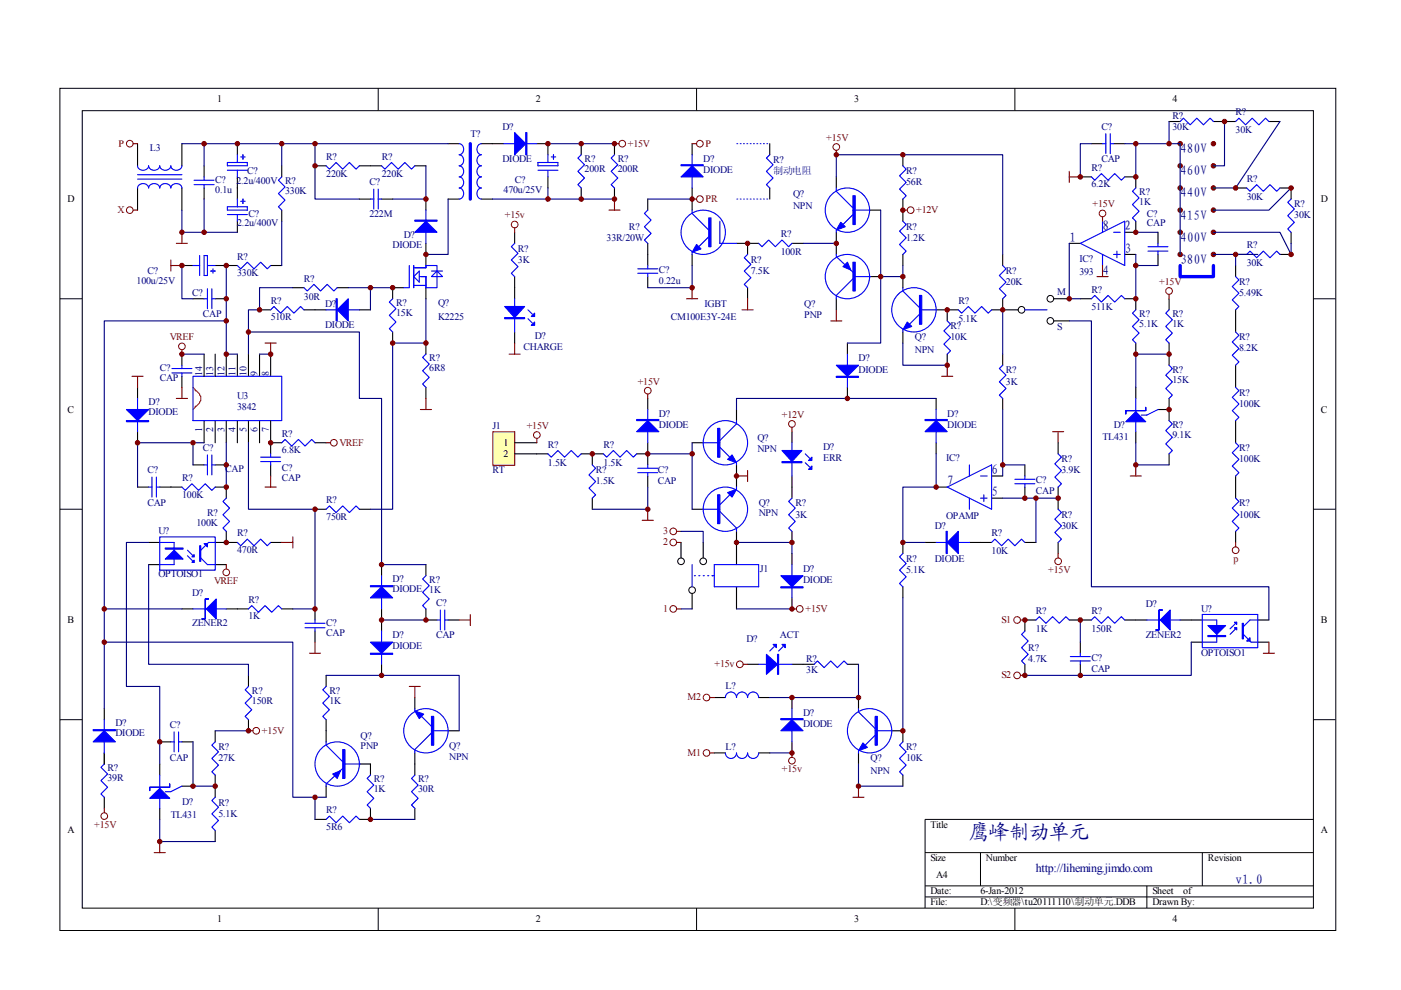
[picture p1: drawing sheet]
<svg xmlns="http://www.w3.org/2000/svg" width="297mm" height="210mm" viewBox="0 0 297 210" stroke-linecap="round" stroke-linejoin="round" font-family="sans-serif">
<g fill="none" stroke="#000" stroke-width=".21">
<path d="M12.7 18.7h270.5v178.6h-270.5zM80.2 18.7v4.7M147.7 18.7v4.7M215.2 18.7v4.7M17.4 23.5h261.1v169h-261.1zM12.7 63.3h4.7M278.4 63.3h4.7M12.7 108h4.7M278.4 108h4.7M12.7 152.6h4.7M278.4 152.6h4.7M278.4 173.7h-82.3v18.8"/>
<path d="M80.2 192.5v4.7M147.7 192.5v4.7M196.1 180.8h82.3M196.1 187.8h82.3M196.1 190.2h82.3M207.9 180.8v7M215.2 192.5v4.7M243.2 187.8v4.7M254.9 180.8v7"/>
<circle cx="216.6" cy="65.7" r=".71"/>
<circle cx="222.7" cy="68" r=".71"/>
<circle cx="222.7" cy="63.3" r=".7"/>
</g>
<g fill="none" stroke="#000" stroke-width=".23">
<path d="M29.2 30.5v4.7M29.2 39.9v4.7M38.6 30.5v4.7M38.6 39.9v4.7M43.3 35.2v2.3M43.3 39.9v2.3M50.3 30.5v2.3M50.3 37.5v4.7M59.7 35.2v2.3M66.8 35.2h2.3M76.2 35.2h4.7M88 35.2h2.3"/>
<path d="M95 30.5h2.4M102.1 30.5h4.7M113.8 30.5h2.4v2.3M116.2 37.5v2.4M123.2 30.5v2.3M123.2 39.9v2.3M130.3 30.5v2.3M130.3 39.9v2.3M146.7 30.5v2.3M146.7 39.9v4.7M177.3 37.5v2.4M191.4 32.8v2.4"/>
<path d="M229 37.5h2.4M231.4 30.5h2.4M236.1 30.5h2.4M238.5 37.5h2.3v2.4M247.9 25.8h2.3M257.3 25.8h4.7M262 39.9h2.3M269 25.8h2.4M271.4 39.9h2.3v2.3M38.6 56.3h2.3M45.6 56.3h4.7M50.3 46.9v2.4"/>
<path d="M57.4 56.3h2.3M59.7 44.6v2.3M76.2 42.2h2.3M80.9 42.2h2.3M90.3 42.2v2.4M90.3 51.6v4.7M95 42.2h2.4M102.1 42.2h2.3M109.1 49.3v2.3M109.1 58.6v4.7M146.7 53.9v2.4M156.2 51.6h4.7"/>
<path d="M158.5 51.6v2.3M167.9 51.6h2.4M177.3 49.3v4.6M184.4 44.6h2.3M184.4 58.6h2.3M191.4 42.2v4.7M191.4 53.9v2.4M191.4 58.6v2.4M212.6 53.9v2.4M226.7 51.6h2.3M238.5 53.9h2.3M240.8 46.9v2.4h-2.3"/>
<path d="M245.5 49.3v2.3M245.5 53.9v2.4M262 53.9h2.3M262 56.3v2.3M271.4 53.9h2.3M273.7 49.3v2.3M38.6 75.1v2.3M38.6 79.8v2.3M40.9 63.3h2.4M43.3 75.1v4.7M45.6 75.1v4.7M45.6 63.3h2.4"/>
<path d="M48 75.1v4.7M50.3 75.1v4.7M52.7 75.1v4.7M55 75.1v4.7M55 65.7h2.4M57.4 75.1v4.7M62.1 61h2.3M64.4 65.7h4.7M71.5 61h2.3M76.2 65.7h2.3M83.2 70.4v2.3M85.6 61h-2.4v2.3"/>
<path d="M90.3 61v2.3M90.3 72.7v2.4M109.1 70.4v2.3M158.5 61v2.3M177.3 63.3v2.4M191.4 70.4v2.3M198.5 65.7h4.7M200.8 65.7v2.3M200.8 75.1v2.3M210.2 65.7h5.7M212.6 63.3v2.4M223.4 63.3h3.3"/>
<path d="M223.4 68h3.3M229 63.3h2.4M238.5 63.3h2.3v2.4M240.8 72.7v2.4M247.9 63.3v2.4M247.9 72.7v4.7M262 65.7v4.7M262 77.4v4.7M29.2 82.1v2.4M29.2 91.5v2.4M40.9 98.6h2.4M43.3 89.2v4.7"/>
<path d="M45.6 89.2v4.7M45.6 98.6h2.4M48 89.2v4.7M50.3 89.2v4.7M52.7 89.2v4.7M55 89.2v4.7M57.4 89.2v7M57.4 98.6v2.3M57.4 93.9h2.3M66.8 93.9h2.3M90.3 82.1v2.4M167.9 91.5v2.4"/>
<path d="M224.3 93.9v2.3M240.8 82.1v2.4M240.8 91.5v2.4M245.5 86.8h2.4M247.9 84.5v4.7M247.9 96.2v2.4M262 89.2v4.7M29.2 103.3h2.3M31.5 119.7h2.4M31.5 115h2.4M33.9 103.3h4.7M45.6 103.3h2.4v2.3"/>
<path d="M45.6 119.7h2.4M45.6 115h4.7M48 112.7v2.3M57.4 115h2.3M66.8 108h2.3M76.2 108h2.3M80.9 119.7v2.4M90.3 119.7v2.4M167.9 100.9v2.4M191.4 115v2.4M198.5 103.3h2.3M207.9 115h2.3"/>
<path d="M210.2 100.9h2.4M210.2 105.6h2.4M217.3 115h2.3M224.3 103.3v4.7M224.3 115v2.4M262 100.9v4.7M262 112.7v2.3M38.6 129.1h2.3M48 129.1h4.7M59.7 129.1h2.4M66.8 129.1v2.4M66.8 133.8v2.4"/>
<path d="M80.9 129.1v4.7M90.3 129.1v2.4h2.4M95 131.5h2.4M191.4 124.4v2.4M22.1 150.2v2.4M22.1 159.6v2.4M33.9 157.3h2.3M38.6 157.3h2.3M45.6 154.9v2.4M52.7 143.2v2.3M52.7 152.6v2.3M69.1 143.2v2.3"/>
<path d="M69.1 152.6v4.7M80.9 140.9v2.3M88 147.9v2.3M88 159.6v4.7M95 154.9h2.4M158.5 140.9h2.4M167.9 140.9h2.4M191.4 154.9v2.4M22.1 169v2.4M33.9 162v2.3M33.9 171.4v2.3M38.6 166.7h2.3"/>
<path d="M45.6 164.3v4.7M45.6 176.1v2.3M66.8 173.7h2.3M69.1 166.7v2.3M76.2 162h2.3v2.3M78.5 171.4v2.3h-2.3M88 171.4v2.3M191.4 164.3v2.4"/>
</g>
<path d="M40.9 82.1l.5 .5v.2a1.74 1.74 0 0 1 1.2 1.7 1.74 1.74 0 0 1-1.2 1.6v.3l-.5 .4" fill="none" stroke="#f00" stroke-width=".23"/>
<g fill="none" stroke="#00f" stroke-width=".23">
<path d="M29.2 39.9a1.21 1.21 0 0 1 1.1-1 1.21 1.21 0 0 1 1.2 1 1.21 1.21 0 0 1 1.2-1 1.21 1.21 0 0 1 1.2 1 1.2 1.2 0 0 1 1.1-1 1.2 1.2 0 0 1 1.2 1 1.21 1.21 0 0 1 1.2-1 1.21 1.21 0 0 1 1.2 1M29.2 35.2a1.21 1.21 0 0 0 1.1 .9 1.21 1.21 0 0 0 1.2-.9 1.21 1.21 0 0 0 1.2 .9 1.21 1.21 0 0 0 1.2-.9 1.21 1.21 0 0 0 1.1 .9 1.21 1.21 0 0 0 1.2-.9 1.21 1.21 0 0 0 1.2 .9 1.21 1.21 0 0 0 1.2-.9M29.2 37h9.4M29.2 38h9.4M41.2 39.2h4.2M41.2 38.2h4.2M43.3 37.5v.7M43.3 39.2v.7M48.2 34.5h4.2v.7h-4.2zM48.2 36.1h4.2M50.3 32.8v1.7M50.3 36.1v1.4"/>
<path d="M51 33.3h1M51.5 32.8v.9M59.7 37.5l-.7 .7 1.4 1.4-1.4 1.4 1.4 1.4-1.4 1.5 .7 .7M69.1 35.2l.7 .7 1.5-1.4 1.4 1.4 1.4-1.4 1.4 1.4 .7-.7M80.9 35.2l.7 .7 1.4-1.4 1.4 1.4 1.4-1.4 1.4 1.4 .8-.7M97.4 30.5a1.2 1.2 0 0 1 .9 1.1 1.2 1.2 0 0 1-.9 1.2 1.2 1.2 0 0 1 .9 1.2 1.2 1.2 0 0 1-.9 1.2 1.2 1.2 0 0 1 .9 1.1 1.2 1.2 0 0 1-.9 1.2 1.2 1.2 0 0 1 .9 1.2 1.2 1.2 0 0 1-.9 1.2 1.2 1.2 0 0 1 .9 1.1 1.2 1.2 0 0 1-.9 1.2M102.1 30.5a1.21 1.21 0 0 0-1 1.1 1.21 1.21 0 0 0 1 1.2 1.2 1.2 0 0 0-1 1.2 1.2 1.2 0 0 0 1 1.2 1.2 1.2 0 0 0-1 1.1 1.2 1.2 0 0 0 1 1.2 1.2 1.2 0 0 0-1 1.2 1.2 1.2 0 0 0 1 1.2 1.2 1.2 0 0 0-1 1.1 1.2 1.2 0 0 0 1 1.2M106.8 30.5h7M114.1 36.1h4.2M114.1 34.5h4.2v.7h-4.2zM116.2 32.8v1.7M116.2 36.1v1.4"/>
<path d="M116.9 33.3h.9M117.3 32.8v.9M123.2 32.8l-.7 .7 1.4 1.4-1.4 1.4 1.4 1.4-1.4 1.5 .7 .7M130.3 32.8l-.7 .7 1.4 1.4-1.4 1.4 1.4 1.4-1.4 1.5 .7 .7M146.7 32.8v7.1M177.3 39.9v.7l3.5 3.5M191.4 35.2l.7 .7-1.4 1.4 1.4 1.4-1.4 1.4 1.4 1.4-.7 .7M231.4 37.5l.7 .7 1.4-1.4 1.4 1.4 1.4-1.4 1.4 1.4 .8-.7M233.8 30.5h.7M234.5 28.3v4.3M235.4 30.5h.7M235.4 28.3v4.3"/>
<path d="M240.8 39.9l-.7 .7 1.4 1.4-1.4 1.4 1.4 1.4-1.4 1.4 .7 .7M250.2 25.8l.7-.7 1.4 1.4 1.4-1.4 1.5 1.4 1.4-1.4 .7 .7M262 25.8l.7-.7 1.4 1.4 1.4-1.4 1.4 1.4 1.4-1.4 .7 .7M264.3 39.9l.7 .7 1.4-1.4 1.5 1.4 1.4-1.4 1.4 1.4 .7-.7M40.9 56.3h1.4M42.3 54.2v4.2M43.3 54.2h.7v4.2h-.7zM44 56.3h1.6M44.7 57.5h.9M45.2 57v.9M48.2 43.9h4.2v.7h-4.2zM48.2 45.5h4.2"/>
<path d="M50.3 56.3l.7 .7 1.4-1.4 1.5 1.4 1.4-1.4 1.4 1.4 .7-.7M50.3 42.2v1.7M50.3 45.5v1.4M51 42.7h1M51.5 42.2v.9M78.5 42.2h.8M79.3 40.1v4.2M80.2 42.2h.7M80.2 40.1v4.2M86.8 56.3v4.7h-1.2M87.7 56.8h2.6v-.5h2.4v4.7h-2.4v-2.4h-1.4M87.7 56.3v4.7"/>
<path d="M87.7 58.6l1.2-1.1v2.3zM90.3 44.6v7M91.5 58.6l1.2-1.1 1.1 1.1zM91.5 57.5h2.3M109.1 51.6l-.7 .7 1.4 1.4-1.4 1.4 1.4 1.4-1.4 1.4 .7 .7M146.7 44.6v.7l3.6 3.5M146.7 53.5v.4M150.3 50.2l-2.1 2.1M152.6 46.9v4.7h3.6M158.5 53.9l-.7 .8 1.4 1.4-1.4 1.4 1.4 1.4-1.4 1.4 .7 .7M160.9 51.6l.7 .7 1.4-1.4 1.4 1.4 1.4-1.4 1.4 1.4 .7-.7M177.3 53.9v.5l3.5 3.3"/>
<path d="M177.3 48.8v.5M180.8 59.1l-3.5 3.5v.7M180.8 44.6h3.6M180.8 45.5l-2.1 2.1M181.3 58.6h3.3M191.4 46.9l.7 .7-1.4 1.4 1.4 1.4-1.4 1.4 1.4 1.4-.7 .7M212.6 56.3l.7 .7-1.4 1.4 1.4 1.4-1.4 1.4 1.4 1.4-.7 .7M229 51.6l9.5-4.7v9.4zM233.8 46.9v2.4M233.8 53.9v2.4M236.1 49.3h1.4M236.1 53.9h1.4"/>
<path d="M236.8 53.2v1.5M243.4 52.3h4.2M243.4 53.2h4.2M245.5 51.6v.7M245.5 53.2v.7M262 58.6l.7 .7-1.4 1.5 1.4 1.4-1.4 1.4 1.4 1.4-.7 .7M264.3 53.9l.7-.7 1.4 1.5 1.5-1.5 1.4 1.5 1.4-1.5 .7 .7M273.7 42.2l-.7 .7 1.4 1.4-1.4 1.4 1.4 1.4-1.4 1.4 .7 .8M36.4 79.1h4.3M36.4 78.1h4.3M38.6 77.4v.7M38.6 79.1v.7"/>
<path d="M40.9 79.8h18.8v9.4h-18.8zM43.3 63.3h.7M44 61.2v4.3M44.9 61.2v4.3M44.9 63.3h.7M57.4 65.7l.7-.7 1.4 1.4 1.4-1.4 1.4 1.4 1.4-1.4 .7 .7M64.4 61l.7 .7 1.5-1.4 1.4 1.4 1.4-1.4 1.4 1.4 .7-.7M69.1 65.7h7.1M83.2 63.3l-.7 .7 1.5 1.5-1.5 1.4 1.5 1.4-1.5 1.4 .7 .7M87.7 60.5h2.6M90.3 75.1l-.7 .7 1.4 1.4-1.4 1.4 1.4 1.4-1.4 1.4 .7 .7M109.1 63.3v7.1"/>
<path d="M111.9 67.6l1 .9M111.9 65.7l1 .9M191.4 61v.7l3.6 3.5M191.4 69.9v.5M195 65.7h3.5M195 66.6l-2.2 2.1M200.8 68l.7 .7-1.4 1.5 1.4 1.4-1.4 1.4 1.4 1.4-.7 .7M203.2 65.7l.7 .7 1.4-1.4 1.4 1.4 1.4-1.4 1.4 1.4 .7-.7M217.3 65.7h4.7M231.4 63.3l.7-.7 1.4 1.4 1.4-1.4 1.4 1.4 1.4-1.4 .8 .7M240.8 65.7l-.7 .7 1.4 1.4-1.4 1.4 1.4 1.4-1.4 1.4 .7 .7M247.9 65.7l-.7 .7 1.4 1.4-1.4 1.4 1.4 1.4-1.4 1.4 .7 .7"/>
<path d="M247.9 77.4l.7 .7-1.4 1.4 1.4 1.5-1.4 1.4 1.4 1.4-.7 .7M262 70.4l.7 .7-1.4 1.4 1.4 1.4-1.4 1.4 1.4 1.4-.7 .7M29.2 84.5v7M43.3 98.6h.7M44 96.5v4.2M44.9 98.6h.7M44.9 96.5v4.2M55.3 97.9h4.2M55.3 96.9h4.2M57.4 96.2v.7M57.4 97.9v.7M59.7 93.9l.7-.7 1.4 1.4 1.5-1.4 1.4 1.4 1.4-1.4 .7 .7"/>
<path d="M167.9 93.9v7M170.7 98.1l1 .9M170.7 96.2l1 1M205.5 98.6v2.3M224.3 96.2l.8 .7-1.5 1.4 1.5 1.4-1.5 1.5 1.5 1.4-.8 .7M240.8 84.5v7M245.5 86.8l-2.3 1.2h-1.2M247.9 89.2l.7 .7-1.4 1.4 1.4 1.4-1.4 1.4 1.4 1.4-.7 .7M262 82.1l.7 .7-1.4 1.4 1.4 1.5-1.4 1.4 1.4 1.4-.7 .7M262 93.9l.7 .7-1.4 1.4 1.4 1.4-1.4 1.4 1.4 1.4-.7 .7M31.5 103.3h.7M32.2 101.2v4.2"/>
<path d="M33.2 103.3h.7M33.2 101.2v4.2M33.9 113.8h11.7v7.1h-11.7zM33.9 115h3v4.7h-3M38.6 103.3l.7 .7 1.4-1.4 1.4 1.4 1.4-1.4 1.4 1.4 .7-.7M39.7 116.7l1.5 1.4M39.7 117.8l1.5 1.4M42.6 118.3l1.4 1.4h1.6M45.6 115h-1.4l-1.6 1.7M48 105.6l-.7 .7 1.4 1.4-1.4 1.4 1.4 1.5-1.4 1.4 .7 .7M50.3 115l.7 .7 1.4-1.4 1.5 1.4 1.4-1.4 1.4 1.4 .7-.7M69.1 108l.7-.7 1.5 1.4 1.4-1.4 1.4 1.4 1.4-1.4 .7 .7"/>
<path d="M191.4 117.4l-.7 .7 1.4 1.4-1.4 1.4 1.4 1.4-1.4 1.4 .7 .7M200.8 103.3l9.4-4.7v9.4zM205.5 105.6v2.4M207.9 100.9h1.4M207.9 105.6h1.4M208.6 104.9v1.4M210.2 115l.7-.7 1.5 1.4 1.4-1.4 1.4 1.4 1.4-1.4 .7 .7M224.3 108l.8 .7-1.5 1.4 1.5 1.4-1.5 1.4 1.5 1.4-.8 .7M262 105.6l.7 .7-1.4 1.4 1.4 1.4-1.4 1.5 1.4 1.4-.7 .7M40.9 129.1h7.1M52.7 129.1l.7-.7 1.4 1.4 1.4-1.4 1.4 1.4 1.4-1.4 .7 .7M64.7 133.1h4.2"/>
<path d="M64.7 132.2h4.2M66.8 131.5v.7M66.8 133.1v.7M80.9 122.1v7M80.9 133.8v7.1M90.3 122.1l-.7 .7 1.4 1.4-1.4 1.4 1.4 1.4-1.4 1.4 .7 .7M92.7 131.5h.7M93.4 129.3v4.3M94.3 131.5h.7M94.3 129.3v4.3M164.1 137.1l-.9 .9M166 137.1l-.9 .9"/>
<path d="M22.1 152.6v7M36.2 157.3h.7M36.9 155.2v4.2M37.9 157.3h.7M37.9 155.2v4.2M45.6 157.3l-.7 .7 1.4 1.4-1.4 1.4 1.4 1.4-1.4 1.4 .7 .7M52.7 145.5l-.7 .8 1.4 1.4-1.4 1.4 1.4 1.4-1.4 1.4 .7 .7M69.1 157.3v.7l3.6 3.5M69.1 145.5l-.7 .8 1.4 1.4-1.4 1.4 1.4 1.4-1.4 1.4 .7 .7M88 150.2v.5M89.4 151.9l2.1 2.1M91.5 155.4l-3.5 3.5v.7"/>
<path d="M91.5 154.9h3.5M160.9 140.9h7M191.4 157.3l-.7 .7 1.4 1.4-1.4 1.4 1.4 1.4-1.4 1.4 .7 .7M22.1 162l-.7 .7 1.4 1.4-1.4 1.4 1.4 1.4-1.4 1.4 .7 .7M33.9 164.3v7.1M38.6 166.7l-2.4 1.2h-1.2M45.6 169l-.7 .7 1.4 1.4-1.4 1.5 1.4 1.4-1.4 1.4 .7 .7M69.1 173.7l.7-.7 1.5 1.4 1.4-1.4 1.4 1.4 1.4-1.4 .7 .7M72.7 162.9l-3.6 3.3v.5M73.1 162h3.3M78.5 164.3l-.7 .7 1.5 1.5-1.5 1.4 1.5 1.4-1.5 1.4 .7 .7M88 164.3l-.8 .7 1.5 1.5-1.5 1.4 1.5 1.4-1.5 1.4 .8 .7"/>
<circle cx="149.1" cy="49.2" r="4.7"/>
<circle cx="179.7" cy="58.6" r="4.7"/>
<circle cx="179.7" cy="44.6" r="4.7"/>
<circle cx="193.8" cy="65.7" r="4.7"/>
<circle cx="90.3" cy="154.9" r="4.7"/>
<circle cx="71.5" cy="162" r="4.7"/>
</g>
<g fill="#00f" stroke="#00f" stroke-width=".23">
<path d="M88 49.3l2.3-2.4 2.4 2.4z"/>
<path d="M71.5 65.7l2.3-2.4v4.7z"/>
<path d="M26.8 86.8h4.7l-2.3 2.4z"/>
<path d="M78.5 126.8l2.4-2.4 2.3 2.4z"/>
<path d="M78.5 136.2h4.7l-2.3 2.3z"/>
<path d="M36.9 116.7l1.9 1.8h-3.8z"/>
<path d="M40.7 119.2l.5-.4v.4z"/>
<path d="M40.7 118.1l.5-.5v.5z"/>
<path d="M43.3 115.3h.7v.7z"/>
<path d="M43.7 129.1l2.2-2.1v4.2z"/>
<path d="M19.8 157.3l2.3-2.4 2.4 2.4z"/>
<path d="M88 150.7l1.8 .7-.9 1z"/>
<path d="M70.5 164.1l1.7-.7-.7 1.6z"/>
<path d="M31.7 169.3l2.2-2.1 2.1 2.1z"/>
<path d="M109.1 28.1l2.4 2.4-2.4 2.3z"/>
<path d="M147.7 51.8l.9 1-1.9 .7z"/>
<path d="M144.4 37.5l2.3-2.3 2.4 2.3z"/>
<path d="M178.3 47.1l.9 1-1.9 .7z"/>
<path d="M178.7 56.5l1-.9 .7 1.6z"/>
<path d="M192.4 68.3l.9 .9-1.9 .7z"/>
<path d="M238.7 89.4l2.1-2.1 2.1 2.1z"/>
<path d="M107 65h4.2l-2.1 2.3z"/>
<path d="M113.3 68.3v.7h-.7z"/>
<path d="M112.6 67.1l.7-.7v.7z"/>
<path d="M162.5 138.7l2.4 2.2-2.4 2.1z"/>
<path d="M165.8 136.6h.7v.7z"/>
<path d="M163.9 136.6h.7v.7z"/>
<path d="M165.8 95.5h4.2l-2.1 2.4z"/>
<path d="M171.4 99.5l.7-.7v.7z"/>
<path d="M171.4 97.6l.7-.7v.7z"/>
<path d="M88 46.7h4.7v.2h-4.7z" fill-rule="evenodd"/>
<path d="M71.3 63.3h.2v4.7h-.2z" fill-rule="evenodd"/>
<path d="M26.8 89.2h4.7v.2h-4.7z" fill-rule="evenodd"/>
<path d="M78.5 124.2h4.7v.2h-4.7z" fill-rule="evenodd"/>
<path d="M78.5 138.5h4.7v.2h-4.7z" fill-rule="evenodd"/>
<path d="M35 116.2h3.8v.2h-3.8z" fill-rule="evenodd"/>
<path d="M42.3 115.7h.3v3.3h-.3z" fill-rule="evenodd"/>
<path d="M43.5 127h.7h-.7v4.2h-.7h.7z" fill-rule="evenodd"/>
<path d="M19.8 154.7h4.7v.2h-4.7z" fill-rule="evenodd"/>
<path d="M91.5 151.9h.4v6.1h-.4z" fill-rule="evenodd"/>
<path d="M72.7 158.9h.4v6.1h-.4z" fill-rule="evenodd"/>
<path d="M31.7 166.9v.7v-.7h4.3v-.7v.7z" fill-rule="evenodd"/>
<path d="M111.5 28.1h.2v4.7h-.2z" fill-rule="evenodd"/>
<path d="M150.3 46.2h.4v6.1h-.4z" fill-rule="evenodd"/>
<path d="M144.4 34.9h4.7v.3h-4.7z" fill-rule="evenodd"/>
<path d="M180.8 41.5h.5v6.1h-.5z" fill-rule="evenodd"/>
<path d="M180.8 55.6h.5v6.1h-.5z" fill-rule="evenodd"/>
<path d="M195 62.6h.4v6.1h-.4z" fill-rule="evenodd"/>
<path d="M238.7 87.1v.7v-.7h4.2v-.7v.7z" fill-rule="evenodd"/>
<path d="M107 67.3h4.2v.3h-4.2z" fill-rule="evenodd"/>
<path d="M164.9 138.7h.2v4.3h-.2z" fill-rule="evenodd"/>
<path d="M165.8 97.9h4.2v.2h-4.2z" fill-rule="evenodd"/>
</g>
<g fill="none" stroke="#800000" stroke-width=".21">
<circle cx="27.5" cy="30.5" r=".71"/>
<circle cx="131.9" cy="30.5" r=".71"/>
<circle cx="148.4" cy="30.5" r=".7"/>
<circle cx="177.3" cy="31.2" r=".7"/>
<circle cx="27.5" cy="44.6" r=".71"/>
<circle cx="109.1" cy="47.6" r=".71"/>
<circle cx="148.4" cy="42.2" r=".7"/>
<circle cx="38.6" cy="73.4" r=".71"/>
<circle cx="247.9" cy="61.7" r=".71"/>
<circle cx="70.8" cy="93.9" r=".71"/>
<circle cx="262" cy="116.7" r=".71"/>
<circle cx="48" cy="121.4" r=".7"/>
<circle cx="54.3" cy="154.9" r=".7"/>
<circle cx="22.1" cy="173" r=".71"/>
</g>
<g fill="none" stroke="#800000" stroke-width=".23">
<path d="M28.2 30.5h1M130.3 30.5h.9M146.7 30.5h1M177.3 31.9v.9M226.7 36.3v2.4M226.7 37.5h2.3M28.2 44.6h1M36.2 55.1v2.4M36.2 56.3h2.4M37.4 51.6h2.3M38.6 49.3v2.3M109.1 48.3v1"/>
<path d="M129.1 44.6h2.4M130.3 42.2v2.4M146.7 42.2h1M28 79.8h2.3M29.2 79.8v2.3M38.6 74.1v1M56.2 72.7h2.4M57.4 72.7v2.4M107.9 75.1h2.4M109.1 72.7v2.4M145.6 63.3h2.3M146.7 61v2.3"/>
<path d="M157.3 65.7h2.4M158.5 63.3v2.4M176.1 68h2.4M177.3 65.7v2.3M199.7 79.8h2.3M200.8 77.4v2.4M247.9 62.4v.9M37.4 84.5h2.3M38.6 82.1v2.4M69.1 93.9h1M89.1 86.8h2.4M90.3 84.5v2.3"/>
<path d="M223.2 91.5h2.3M224.3 91.5v2.4M240.8 98.6v2.3M48 119.7v1M56.2 103.3h2.4M57.4 100.9v2.4M59.7 115h2.4M62.1 113.8v2.4M136.2 110.3h2.3M137.3 108v2.3M239.6 100.9h2.4M262 115v1"/>
<path d="M65.6 138.5h2.4M66.8 136.2v2.3M97.4 131.5h2.3M99.7 130.3v2.3M52.7 154.9h.9M86.8 145.5h2.3M88 145.5v2.4M22.1 171.4v.9M33.9 178.4v2.4M180.8 169h2.4M182 166.7v2.3M32.7 180.8h2.3"/>
</g>
<g fill="none" stroke="#000080" stroke-width=".23">
<path d="M38.6 30.5h56.4M43.3 30.5v4.7M59.7 30.5v4.7M66.8 30.5v11.7h9.4M90.3 35.2v7h-7.1M116.2 30.5h14.1M116.2 39.9v2.3M177.3 37.5v-4.7h35.3v21.1M231.4 30.5h-2.4v7M238.5 30.5h2.3v7M240.8 30.5h9.4v23.4M247.9 25.8v4.7"/>
<path d="M259.6 25.8v9.4h-2.3M271.4 25.8l-9.4 14.1h-4.7M273.7 39.9l-4.7 4.7h-11.7M38.6 44.6v4.7h11.7M38.6 56.3v7h2.3M43.3 42.2v7.1M48 56.3v18.8h2.3M59.7 46.9v9.4M95 42.2v11.7h-4.7M104.4 42.2h25.9M170.3 51.6h7M186.7 44.6v14h4.7v-2.3"/>
<path d="M226.7 51.6v11.7h2.3M240.8 53.9v9.4M240.8 56.3h4.7M240.8 49.3h4.7M257.3 49.3h14.1l2.3 4.6v-2.3M257.3 53.9h4.7M266.7 53.9h-4.7v2.4M38.6 75.1h4.7M48 68h-25.9v61.1h16.5M52.7 70.4h23.5v14.1h4.7v35.2h9.4M55 75.1h2.4M62.1 61h-7.1v4.7h-2.3v9.4"/>
<path d="M73.8 61h9.4M78.5 61v4.7M90.3 63.3v9.4h-7.1v35.3h-4.7M247.9 75.1h-7.1v7M40.9 93.9v4.7M43.3 93.9h-14.1v9.4M48 93.9v9.4M52.7 93.9v14.1h14.1v21.1h-4.7M240.8 93.9v4.7h7.1M31.5 119.7v21.2h21.2v2.3M31.5 115h-4.7v30.5h7.1v16.5M22.1 136.2h40v32.8h7"/>
<path d="M22.1 129.1v21.1M80.9 131.5h9.4M40.9 157.3v9.4h4.7M45.6 154.9h7.1M69.1 143.2h28.3v11.7M33.9 173.7v4.7h11.7M66.8 169v4.7M78.5 173.7h9.5"/>
</g>
<g fill="#800000" stroke="#800000" stroke-width=".21">
<circle cx="90.3" cy="42.2" r=".47"/>
<circle cx="66.8" cy="35.2" r=".47"/>
<circle cx="66.8" cy="30.5" r=".47"/>
<circle cx="90.3" cy="53.9" r=".47"/>
<circle cx="50.3" cy="30.5" r=".47"/>
<circle cx="43.3" cy="30.5" r=".47"/>
<circle cx="38.6" cy="49.2" r=".47"/>
<circle cx="43.3" cy="49.3" r=".47"/>
<circle cx="48" cy="75.1" r=".47"/>
<circle cx="59.7" cy="30.5" r=".47"/>
<circle cx="55" cy="65.7" r=".47"/>
<circle cx="83.2" cy="61" r=".47"/>
<circle cx="78.5" cy="61" r=".47"/>
<circle cx="48" cy="115" r=".47"/>
<circle cx="48" cy="103.3" r=".47"/>
<circle cx="48" cy="98.6" r=".47"/>
<circle cx="29.2" cy="93.9" r=".47"/>
<circle cx="40.9" cy="93.9" r=".47"/>
<circle cx="38.6" cy="75.1" r=".47"/>
<circle cx="57.4" cy="93.9" r=".47"/>
<circle cx="90.3" cy="72.7" r=".47"/>
<circle cx="48" cy="56.3" r=".47"/>
<circle cx="48" cy="63.3" r=".47"/>
<circle cx="38.6" cy="56.3" r=".47"/>
<circle cx="83.2" cy="72.7" r=".47"/>
<circle cx="78.5" cy="173.7" r=".47"/>
<circle cx="90.3" cy="131.5" r=".47"/>
<circle cx="52.7" cy="70.4" r=".47"/>
<circle cx="80.9" cy="119.7" r=".47"/>
<circle cx="66.8" cy="108" r=".47"/>
<circle cx="66.8" cy="129.1" r=".47"/>
<circle cx="22.1" cy="129.1" r=".47"/>
<circle cx="48" cy="68" r=".47"/>
<circle cx="22.1" cy="136.2" r=".47"/>
<circle cx="66.8" cy="169" r=".47"/>
<circle cx="33.9" cy="157.3" r=".47"/>
<circle cx="40.9" cy="166.7" r=".47"/>
<circle cx="45.6" cy="166.7" r=".47"/>
<circle cx="52.7" cy="154.9" r=".47"/>
<circle cx="33.9" cy="178.4" r=".47"/>
<circle cx="116.2" cy="30.5" r=".47"/>
<circle cx="123.2" cy="30.5" r=".47"/>
<circle cx="130.3" cy="30.5" r=".47"/>
<circle cx="130.3" cy="42.2" r=".47"/>
<circle cx="123.2" cy="42.2" r=".47"/>
<circle cx="116.2" cy="42.2" r=".47"/>
<circle cx="57.4" cy="75.1" r=".47"/>
<circle cx="200.8" cy="65.7" r=".47"/>
<circle cx="177.3" cy="32.8" r=".47"/>
<circle cx="191.4" cy="58.6" r=".47"/>
<circle cx="191.4" cy="32.8" r=".47"/>
<circle cx="247.9" cy="86.8" r=".47"/>
<circle cx="250.2" cy="30.5" r=".47"/>
<circle cx="257.3" cy="30.5" r=".47"/>
<circle cx="250.2" cy="35.2" r=".47"/>
<circle cx="257.3" cy="35.2" r=".47"/>
<circle cx="257.3" cy="39.9" r=".47"/>
<circle cx="250.2" cy="39.9" r=".47"/>
<circle cx="250.2" cy="44.6" r=".47"/>
<circle cx="257.3" cy="44.6" r=".47"/>
<circle cx="250.2" cy="49.3" r=".47"/>
<circle cx="257.3" cy="49.3" r=".47"/>
<circle cx="250.2" cy="53.9" r=".47"/>
<circle cx="257.3" cy="53.9" r=".47"/>
<circle cx="226.7" cy="63.3" r=".47"/>
<circle cx="240.8" cy="63.3" r=".47"/>
<circle cx="240.8" cy="56.3" r=".47"/>
<circle cx="240.8" cy="49.3" r=".47"/>
<circle cx="240.8" cy="37.5" r=".47"/>
<circle cx="240.8" cy="30.5" r=".47"/>
<circle cx="229.1" cy="37.5" r=".47"/>
<circle cx="247.9" cy="30.5" r=".47"/>
<circle cx="259.6" cy="25.8" r=".47"/>
<circle cx="262" cy="39.9" r=".47"/>
<circle cx="273.7" cy="39.9" r=".47"/>
<circle cx="273.7" cy="53.9" r=".47"/>
<circle cx="177.3" cy="51.6" r=".47"/>
<circle cx="262" cy="53.9" r=".47"/>
<circle cx="247.9" cy="75.1" r=".47"/>
<circle cx="240.8" cy="75.1" r=".47"/>
<circle cx="240.8" cy="98.6" r=".47"/>
</g>
<path d="M99.7 30.5v11.7M250.2 56.3v2.3h7.1v-2.3" fill="none" stroke="#00f" stroke-width=".71"/>
<path d="M104.6 91.6h4.5v7.1h-4.5z" fill="#ffffb0"/>
<g fill="none" stroke="#800000" stroke-width=".21">
<path d="M104.5 91.5h4.6v7.2h-4.6z"/>
<circle cx="193.1" cy="44.6" r=".71"/>
<circle cx="233.8" cy="45.3" r=".71"/>
<circle cx="113.8" cy="92.2" r=".71"/>
<circle cx="137.3" cy="82.8" r=".71"/>
<circle cx="167.9" cy="89.9" r=".71"/>
<circle cx="142.7" cy="112.7" r=".71"/>
<circle cx="142.7" cy="115" r=".71"/>
<circle cx="224.3" cy="119" r=".71"/>
<circle cx="142.7" cy="129.1" r=".71"/>
<circle cx="169.6" cy="129.1" r=".71"/>
<circle cx="215.6" cy="131.5" r=".7"/>
<circle cx="149.8" cy="159.6" r=".71"/>
<circle cx="149.8" cy="147.9" r=".71"/>
<circle cx="156.9" cy="140.8" r=".71"/>
<circle cx="215.6" cy="143.2" r=".71"/>
<circle cx="167.9" cy="161.3" r=".71"/>
</g>
<g fill="none" stroke="#000" stroke-width=".23">
<path d="M163.2 30.5v2.3M163.2 39.9v2.3M137.3 42.2v2.4M137.3 51.6v4.7M137.3 58.6v2.4M179.7 72.7v2.4M212.6 75.1v2.3M109.1 93.9h4.7M109.1 96.2h7.1M123.2 96.2h4.7M125.6 96.2v2.4M135 96.2h2.3"/>
<path d="M137.3 84.5v2.3M137.3 93.9v4.7M146.7 93.9h2.4M156.2 86.8v2.4M156.2 98.6v4.7M179.7 82.1v2.4M198.5 84.5v2.3M198.5 93.9v2.3M212.6 84.5v2.3M217.3 98.6v2.3M125.6 105.6v2.4M137.3 100.9v2.4"/>
<path d="M144.4 115v3.3M146.7 108h2.4M149.1 115v3.3M156.2 112.7v7M167.9 103.3v2.3M167.9 112.7v2.3M167.9 117.4v2.3M196.1 115h2.4M205.5 115h2.4M217.3 103.3v2.3M146.7 125.8v3.3M156.2 124.4v4.7"/>
<path d="M167.9 126.8v2.3M219.6 131.5h-2.3v2.3M226.7 131.5h4.7M229 136.2v2.3M238.5 131.5h4.7M250.2 131.5h4.7M252.6 136.2h2.3M266.7 131.5h2.3M266.7 136.2h2.3M151.4 147.9h2.4M151.4 159.6h2.4M160.9 147.9h2.3"/>
<path d="M160.9 159.6h2.3M167.9 147.9v2.3M167.9 157.3v2.3M170.3 140.9h2.3M179.7 140.9h2.3M182 147.9v2.3M182 159.6v2.4M189.1 154.9h2.3M217.3 140.9v2.3M229 140.9v2.3"/>
</g>
<g fill="none" stroke="#00f" stroke-width=".23">
<path d="M163.2 32.8l-.7 .7 1.4 1.4-1.4 1.4 1.4 1.4-1.4 1.5 .7 .7M135.2 57h4.3M135.2 57.9h4.3M137.3 44.6l-.7 .7 1.4 1.4-1.4 1.4 1.4 1.4-1.4 1.4 .7 .7M137.3 56.3v.7M137.3 57.9v.7M179.7 75.1v7M212.6 77.4l-.7 .7 1.4 1.4-1.4 1.5 1.4 1.4-1.4 1.4 .7 .7M116.2 96.2l.7 .7 1.4-1.4 1.4 1.4 1.4-1.4 1.4 1.4 .7-.7M125.6 98.6l.7 .7-1.4 1.4 1.4 1.4-1.4 1.4 1.4 1.4-.7 .7M127.9 96.2l.7 .7 1.4-1.4 1.5 1.4 1.4-1.4 1.4 1.4 .7-.7M135.2 99.3h4.3"/>
<path d="M137.3 86.8v7.1M137.3 98.6v.7M149.1 93.9h3.5M152.6 94.8l2.1 2.1M156.2 89.2v.7l-3.6 3.5M156.2 98.1v.5M198.5 86.8v7.1M135.2 100.2h4.3M137.3 100.2v.7M146.7 119.7v4.7M149.1 108h3.5M151.4 119.7h9.5v4.7h-9.5z"/>
<path d="M152.6 108.4l3.6 3.6v.7M154.7 104.9l-2.1 2.1M156.2 103.3v.4M167.9 105.6l-.7 .7 1.4 1.4-1.4 1.4 1.4 1.5-1.4 1.4 .7 .7M167.9 119.7v7.1M198.5 115h7M215.2 101.6h4.2M215.2 102.6h4.2M217.3 100.9v.7M217.3 102.6v.7M147.2 122.1h.2M148.2 122.1h.2"/>
<path d="M149.1 122.1h.2M150 122.1h.3M151 122.1h.4M217.3 133.8l-.7 .7 1.4 1.4-1.4 1.4 1.4 1.4-1.4 1.4 .7 .8M219.6 131.5l.8-.7 1.4 1.4 1.4-1.4 1.4 1.4 1.4-1.4 .7 .7M226.9 139.2h4.3M229 138.5v.7M231.4 131.5l.7-.7 1.4 1.4 1.4-1.4 1.4 1.4 1.4-1.4 .8 .7M243.2 131.5h7M254.9 130.3h11.8v7h-11.8zM254.9 131.5h3.1v4.7h-3.1M262.2 133.1l-1.4 1.4"/>
<path d="M262.2 131.9l-1.4 1.4M263.6 134.5l1.7 1.7h1.4M266.7 131.5h-1.7l-1.4 1.4M153.8 147.9a1.18 1.18 0 0 1 1.2-1.2 1.18 1.18 0 0 1 1.2 1.2 1.17 1.17 0 0 1 1.1-1.2 1.17 1.17 0 0 1 1.2 1.2 1.17 1.17 0 0 1 1.2-1.2 1.17 1.17 0 0 1 1.2 1.2M153.8 159.6a1.18 1.18 0 0 0 1.2 1.2 1.18 1.18 0 0 0 1.2-1.2 1.17 1.17 0 0 0 .8 1.2 1.17 1.17 0 0 0 1.3-.5l.2-.7a1.17 1.17 0 0 0 1.2 1.2 1.17 1.17 0 0 0 1.2-1.2M167.9 150.2v7.1M172.6 140.9l.7-.8 1.4 1.5 1.4-1.5 1.5 1.5 1.4-1.5 .7 .8M182 150.2v.7l3.5 3.6M182 159.2v.4M185.5 155.9l-2.1 2.1M185.5 154.9h3.6M226.9 140.1h4.3"/>
<path d="M229 140.1v.8"/>
<circle cx="153.8" cy="93.9" r="4.7"/>
<circle cx="153.8" cy="108" r="4.7"/>
<circle cx="184.4" cy="154.9" r="4.7"/>
</g>
<g fill="#800000" stroke="#800000" stroke-width=".21">
<circle cx="125.6" cy="96.2" r=".47"/>
<circle cx="200.8" cy="77.4" r=".47"/>
<circle cx="156.1" cy="100.9" r=".47"/>
<circle cx="179.7" cy="84.5" r=".47"/>
<circle cx="186.7" cy="58.6" r=".47"/>
<circle cx="212.6" cy="65.7" r=".47"/>
<circle cx="217.3" cy="105.6" r=".47"/>
<circle cx="212.6" cy="98.6" r=".47"/>
<circle cx="219.6" cy="105.6" r=".47"/>
<circle cx="198.5" cy="103.3" r=".47"/>
<circle cx="191.4" cy="115" r=".47"/>
<circle cx="191.4" cy="154.9" r=".47"/>
<circle cx="182" cy="166.7" r=".47"/>
<circle cx="167.9" cy="147.9" r=".47"/>
<circle cx="182" cy="147.9" r=".47"/>
<circle cx="167.9" cy="159.6" r=".47"/>
<circle cx="156.1" cy="115" r=".47"/>
<circle cx="167.9" cy="115" r=".47"/>
<circle cx="167.9" cy="129.1" r=".47"/>
<circle cx="137.3" cy="96.2" r=".47"/>
<circle cx="146.7" cy="96.2" r=".47"/>
<circle cx="137.3" cy="108" r=".47"/>
<circle cx="224.3" cy="105.6" r=".47"/>
<circle cx="229.1" cy="143.2" r=".47"/>
<circle cx="217.3" cy="143.2" r=".47"/>
<circle cx="217.3" cy="131.5" r=".47"/>
<circle cx="229" cy="131.5" r=".47"/>
<circle cx="191.4" cy="44.6" r=".47"/>
<circle cx="80.9" cy="143.2" r=".47"/>
<circle cx="80.9" cy="131.5" r=".47"/>
<circle cx="146.7" cy="61" r=".47"/>
<circle cx="146.7" cy="42.2" r=".47"/>
<circle cx="158.5" cy="51.6" r=".47"/>
</g>
<g fill="#00f" stroke="#00f" stroke-width=".23">
<path d="M154.3 97.4l.9-.9 1 1.6z"/>
<path d="M154.3 104.4l1.9-.7-1 1.7z"/>
<path d="M200.8 115l2.4-2.3v4.7z"/>
<path d="M135 91.5l2.3-2.3 2.4 2.3z"/>
<path d="M177.3 77.4h4.7l-2.3 2.4z"/>
<path d="M196.1 91.5l2.4-2.3 2.3 2.3z"/>
<path d="M165.6 122.1h4.7l-2.4 2.3z"/>
<path d="M165.6 154.9l2.3-2.3 2.4 2.3z"/>
<path d="M183 157.5l.9 1-1.9 .7z"/>
<path d="M256.1 132.6h3.8l-1.9 1.9z"/>
<path d="M261.7 131.9h.5v.5z"/>
<path d="M261.7 133.1h.5v.5z"/>
<path d="M265 135.2v.7h-.7z"/>
<path d="M246 131.5l2.1-2.2v4.3z"/>
<path d="M152.2 90.8h.4v6.1h-.4z" fill-rule="evenodd"/>
<path d="M152.2 104.9h.4v6.1h-.4z" fill-rule="evenodd"/>
<path d="M200.6 112.7h.2v4.7h-.2z" fill-rule="evenodd"/>
<path d="M135 88.9h4.7v.3h-4.7z" fill-rule="evenodd"/>
<path d="M177.3 79.8h4.7v.2h-4.7z" fill-rule="evenodd"/>
<path d="M196.1 88.9h4.7v.3h-4.7z" fill-rule="evenodd"/>
<path d="M165.6 124.4h4.7v.2h-4.7z" fill-rule="evenodd"/>
<path d="M165.6 152.4h4.7v.2h-4.7z" fill-rule="evenodd"/>
<path d="M185.5 151.9h.5v6.1h-.5z" fill-rule="evenodd"/>
<path d="M256.1 134.7h3.8v.3h-3.8z" fill-rule="evenodd"/>
<path d="M263.4 132.2h.2v3.2h-.2z" fill-rule="evenodd"/>
<path d="M245.7 129.3h.8h-.8v4.3h-.7h.7z" fill-rule="evenodd"/>
</g>
<g fill="none" stroke="#000" stroke-width=".21">
<circle cx="144.4" cy="119" r=".71"/>
<circle cx="149.1" cy="119" r=".71"/>
<circle cx="146.7" cy="125.1" r=".7"/>
</g>
<g fill="none" stroke="#000080" stroke-width=".23">
<path d="M137.3 42.2h9.4M146.7 56.3v4.7h-9.4M186.7 58.6v14.1h-7M191.4 72.7v4.7h9.4M212.6 65.7v9.4M226.7 68h4.7v56.4h37.6v7.1M137.3 96.2h9.4M146.7 93.9v14.1M198.5 84.5h-42.3v2.3M198.5 96.2v7.1h-7.1v11.7h4.7M212.6 86.8v14.1M212.6 98.6h4.7"/>
<path d="M137.3 103.3v4.7h-11.7M144.4 112.7h4.7v2.3M156.2 115h11.7v2.4M212.6 105.6h11.7M219.6 105.6v9.4M144.4 129.1h2.3M156.2 129.1h11.7M191.4 126.8v28.1M229 131.5v4.7M252.6 136.2v7h-35.3M163.2 159.6h4.7M182 140.9v7h-18.8"/>
<path d="M182 162v4.7h9.4"/>
</g>
<g fill="none" stroke="#800000" stroke-width=".23">
<path d="M191.4 44.6h1M232.6 58.6h2.3M233.8 46v.9M233.8 56.3v2.3M113.8 92.9v1M137.3 83.5v1M158.5 99.7v2.4M167.9 90.6v.9M143.5 115h.9M143.5 112.7h.9M156.2 100.9h2.3M224.3 117.4v.9"/>
<path d="M143.5 129.1h.9M167.9 129.1h.9M216.3 131.5h1M267.9 138.5h2.3M269 136.2v2.3M150.5 147.9h.9M150.5 159.6h.9M157.6 140.9h.9M167.9 159.6v1M216.3 143.2h1"/>
</g>
<path d="M156.2 30.5h7M156.2 42.2h7" fill="none" stroke="#00f" stroke-width=".21" stroke-dasharray=".4 .4 .4 .4 .4 .4 .4 .4" stroke-linecap="butt"/>
<text font-size="4.2" fill="#000080" x="205.6" y="177.8">鹰峰制动单元</text>
<g font-size="2.8" fill="#000080">
<text x="250.2" y="32.4">480V</text>
<text x="250.2" y="41.8">440V</text>
<text x="250.2" y="37.2">460V</text>
<text x="250.2" y="46.6">415V</text>
<text x="226.7" y="51.2">1</text>
<text x="233.8" y="48.9">8</text>
<text x="238.4" y="48.9">2</text>
<text x="238.4" y="53.6">3</text>
<text x="250.2" y="51.2">400V</text>
<text x="233.8" y="58.3">4</text>
<text x="250.2" y="56">380V</text>
<text x="210.2" y="100.6">6</text>
<text x="200.8" y="102.9">7</text>
<text x="210.2" y="105.3">5</text>
<text x="262" y="187.5">v1.0</text>
</g>
<text font-size="2.5" fill="#000080" x="219.6" y="184.8">http://liheming.jimdo.com</text>
<g font-size="2.1">
<text x="46.1" y="21.7">1</text>
<text x="113.6" y="21.7">2</text>
<text x="181.1" y="21.7">3</text>
<text x="248.6" y="21.7">4</text>
<text x="14.3" y="42.8">D</text>
<text x="280.1" y="42.8">D</text>
<text x="14.3" y="87.5">C</text>
<text x="280.1" y="87.5">C</text>
<text x="106.8" y="94.5">1</text>
<text x="106.8" y="96.9">2</text>
<text x="14.3" y="132.1">B</text>
<text x="280.1" y="132.1">B</text>
<text x="14.3" y="176.7">A</text>
<text x="197.3" y="175.5">Title</text>
<text x="280.1" y="176.7">A</text>
<text x="197.3" y="182.6">Size</text>
<text x="209" y="182.6">Number</text>
<text x="256.1" y="182.6">Revision</text>
<text x="197.3" y="189.6">Date:</text>
<text x="197.3" y="192">File:</text>
<text x="198.5" y="186.1">A4</text>
<text x="207.9" y="189.6">6-Jan-2012</text>
<text x="207.9" y="192">D:\变频器\tu20111110\制动单元.DDB</text>
<text x="244.3" y="189.6">Sheet</text>
<text x="244.3" y="192">Drawn By:</text>
<text x="250.9" y="189.6">of</text>
<text x="46.1" y="195.5">1</text>
<text x="113.6" y="195.5">2</text>
<text x="181.1" y="195.5">3</text>
<text x="248.6" y="195.5">4</text>
</g>
<g font-size="2.1" fill="#000080">
<text x="99.7" y="29">T?</text>
<text x="106.5" y="27.5">D?</text>
<text x="233.5" y="27.5">C?</text>
<text x="248.6" y="25.2">R?</text>
<text x="248.6" y="27.5">30K</text>
<text x="262" y="24.5">R?</text>
<text x="262" y="28.2">30K</text>
<text x="31.7" y="32">L3</text>
<text x="69.2" y="33.9">R?</text>
<text x="80.9" y="33.9">R?</text>
<text x="106.5" y="34.4">DIODE</text>
<text x="124" y="34.4">R?</text>
<text x="131" y="34.4">R?</text>
<text x="149.1" y="34.4">D?</text>
<text x="163.9" y="34.6">R?</text>
<text x="233.5" y="34.4">CAP</text>
<text x="45.6" y="38.8">C?</text>
<text x="45.6" y="40.9">0.1u</text>
<text x="50.1" y="39">2.2u/400V</text>
<text x="52.4" y="36.9">C?</text>
<text x="60.5" y="39">R?</text>
<text x="60.5" y="41.2">330K</text>
<text x="69.2" y="37.4">220K</text>
<text x="78.3" y="39.3">C?</text>
<text x="80.9" y="37.4">220K</text>
<text x="106.8" y="40.9">470u/25V</text>
<text x="109.1" y="38.8">C?</text>
<text x="124" y="36.5">200R</text>
<text x="131" y="36.5">200R</text>
<text x="149.1" y="36.7">DIODE</text>
<text x="163.9" y="36.9">制动电阻</text>
<text x="168.1" y="41.7">Q?</text>
<text x="192.1" y="36.9">R?</text>
<text x="192.1" y="39.3">56R</text>
<text x="231.4" y="36.3">R?</text>
<text x="231.4" y="39.7">6.2K</text>
<text x="241.6" y="41.4">R?</text>
<text x="264.3" y="38.6">R?</text>
<text x="52.7" y="45.9">C?</text>
<text x="78.3" y="46.1">222M</text>
<text x="168.1" y="44.2">NPN</text>
<text x="241.6" y="43.5">1K</text>
<text x="243.2" y="45.9">C?</text>
<text x="264.3" y="42.3">30K</text>
<text x="274.4" y="44">R?</text>
<text x="274.4" y="46.3">30K</text>
<text x="50.3" y="48">2.2u/400V</text>
<text x="83.2" y="52.7">DIODE</text>
<text x="85.6" y="50.6">D?</text>
<text x="109.8" y="53.4">R?</text>
<text x="128.6" y="51.1">33R/20W</text>
<text x="133.3" y="48.7">R?</text>
<text x="165.5" y="50.3">R?</text>
<text x="192.1" y="48.7">R?</text>
<text x="192.1" y="51.1">1.2K</text>
<text x="243.2" y="48">CAP</text>
<text x="264.3" y="52.7">R?</text>
<text x="31.2" y="58.1">C?</text>
<text x="50.3" y="55">R?</text>
<text x="50.3" y="58.5">330K</text>
<text x="64.4" y="59.7">R?</text>
<text x="109.8" y="55.7">3K</text>
<text x="139.7" y="57.8">C?</text>
<text x="159.2" y="55.7">R?</text>
<text x="159.2" y="58.1">7.5K</text>
<text x="165.5" y="54.1">100R</text>
<text x="213.3" y="58.1">R?</text>
<text x="228.9" y="55.5">IC?</text>
<text x="228.9" y="58.3">393</text>
<text x="264.3" y="56.4">30K</text>
<text x="29" y="60.2">100u/25V</text>
<text x="40.7" y="62.8">C?</text>
<text x="57.4" y="64.4">R?</text>
<text x="64.4" y="63.5">30R</text>
<text x="68.9" y="65.1">D?</text>
<text x="84" y="64.9">R?</text>
<text x="92.9" y="64.9">Q?</text>
<text x="139.7" y="60.2">0.22u</text>
<text x="149.4" y="65.1">IGBT</text>
<text x="170.5" y="65.1">Q?</text>
<text x="203.2" y="64.4">R?</text>
<text x="213.3" y="60.5">20K</text>
<text x="224.1" y="62.5">M</text>
<text x="231.4" y="62.1">R?</text>
<text x="231.4" y="65.6">511K</text>
<text x="262.7" y="60.5">R?</text>
<text x="262.7" y="62.8">5.49K</text>
<text x="43" y="67.2">CAP</text>
<text x="57.4" y="67.9">510R</text>
<text x="68.9" y="69.6">DIODE</text>
<text x="84" y="67">15K</text>
<text x="92.9" y="67.7">K2225</text>
<text x="113.4" y="71.9">D?</text>
<text x="142.2" y="67.7">CM100E3Y-24E</text>
<text x="170.5" y="67.5">PNP</text>
<text x="201.5" y="69.8">R?</text>
<text x="203.2" y="68.2">5.1K</text>
<text x="224.1" y="70">S</text>
<text x="241.6" y="67.2">R?</text>
<text x="241.6" y="69.4">5.1K</text>
<text x="248.6" y="67.2">R?</text>
<text x="248.6" y="69.4">1K</text>
<text x="91" y="76.6">R?</text>
<text x="111" y="74.3">CHARGE</text>
<text x="182" y="76.6">D?</text>
<text x="194" y="72.2">Q?</text>
<text x="194" y="74.8">NPN</text>
<text x="201.5" y="72.2">10K</text>
<text x="262.7" y="72.2">R?</text>
<text x="262.7" y="74.5">8.2K</text>
<text x="33.9" y="78.8">C?</text>
<text x="33.9" y="80.9">CAP</text>
<text x="42.8" y="79.8" transform="rotate(-90 42.8 79.8)">14</text>
<text x="45.2" y="79.8" transform="rotate(-90 45.2 79.8)">13</text>
<text x="47.6" y="79.8" transform="rotate(-90 47.6 79.8)">12</text>
<text x="50" y="79.8" transform="rotate(-90 50 79.8)">11</text>
<text x="52.2" y="79.8" transform="rotate(-90 52.2 79.8)">10</text>
<text x="54.6" y="79.8" transform="rotate(-90 54.6 79.8)">9</text>
<text x="57" y="79.8" transform="rotate(-90 57 79.8)">8</text>
<text x="91" y="78.8">6R8</text>
<text x="182" y="79">DIODE</text>
<text x="213.3" y="79.2">R?</text>
<text x="213.3" y="81.5">3K</text>
<text x="248.6" y="79">R?</text>
<text x="248.6" y="81.1">15K</text>
<text x="262.7" y="83.9">R?</text>
<text x="31.5" y="85.8">D?</text>
<text x="31.5" y="87.9">DIODE</text>
<text x="50.3" y="84.6">U3</text>
<text x="50.3" y="87">3842</text>
<text x="139.7" y="88.4">D?</text>
<text x="200.8" y="88.4">D?</text>
<text x="262.7" y="86.3">100K</text>
<text x="42.8" y="91.5" transform="rotate(-90 42.8 91.5)">1</text>
<text x="43" y="95.7">C?</text>
<text x="45.2" y="91.5" transform="rotate(-90 45.2 91.5)">2</text>
<text x="47.6" y="91.5" transform="rotate(-90 47.6 91.5)">3</text>
<text x="50" y="91.5" transform="rotate(-90 50 91.5)">4</text>
<text x="52.2" y="91.5" transform="rotate(-90 52.2 91.5)">5</text>
<text x="54.6" y="91.5" transform="rotate(-90 54.6 91.5)">6</text>
<text x="57" y="91.5" transform="rotate(-90 57 91.5)">7</text>
<text x="59.8" y="92.6">R?</text>
<text x="104.4" y="90.9">J1</text>
<text x="116.2" y="94.9">R?</text>
<text x="127.9" y="94.9">R?</text>
<text x="139.7" y="90.7">DIODE</text>
<text x="160.6" y="93.6">Q?</text>
<text x="160.6" y="95.9">NPN</text>
<text x="174.5" y="95.4">D?</text>
<text x="200.8" y="90.7">DIODE</text>
<text x="233.8" y="93.3">TL431</text>
<text x="236.1" y="90.7">D?</text>
<text x="248.6" y="90.7">R?</text>
<text x="248.6" y="92.8">9.1K</text>
<text x="262.7" y="95.7">R?</text>
<text x="31.2" y="100.3">C?</text>
<text x="47.8" y="100.1">CAP</text>
<text x="59.8" y="99.9">C?</text>
<text x="59.8" y="96.1">6.8K</text>
<text x="104.4" y="100.3">RT</text>
<text x="116.2" y="98.7">1.5K</text>
<text x="126.3" y="100.3">R?</text>
<text x="127.9" y="98.7">1.5K</text>
<text x="139.4" y="100.3">C?</text>
<text x="174.5" y="97.8">ERR</text>
<text x="200.6" y="97.8">IC?</text>
<text x="225" y="98">R?</text>
<text x="225" y="100.3">3.9K</text>
<text x="262.7" y="98">100K</text>
<text x="31.2" y="107.2">CAP</text>
<text x="38.6" y="102">R?</text>
<text x="38.6" y="105.5">100K</text>
<text x="59.8" y="102">CAP</text>
<text x="69.2" y="106.7">R?</text>
<text x="126.3" y="102.7">1.5K</text>
<text x="139.4" y="102.7">CAP</text>
<text x="160.9" y="107.2">Q?</text>
<text x="168.7" y="107.4">R?</text>
<text x="219.6" y="102.5">C?</text>
<text x="219.6" y="104.8">CAP</text>
<text x="262.7" y="107.4">R?</text>
<text x="33.6" y="113.3">U?</text>
<text x="41.7" y="111.6">100K</text>
<text x="43.9" y="109.5">R?</text>
<text x="50.3" y="113.7">R?</text>
<text x="69.2" y="110.3">750R</text>
<text x="160.9" y="109.5">NPN</text>
<text x="168.7" y="109.7">3K</text>
<text x="198.2" y="112.1">D?</text>
<text x="200.6" y="110">OPAMP</text>
<text x="210.2" y="113.7">R?</text>
<text x="225" y="109.7">R?</text>
<text x="225" y="112.1">30K</text>
<text x="262.7" y="109.7">100K</text>
<text x="50.3" y="117.3">470R</text>
<text x="192.1" y="119.1">R?</text>
<text x="198.2" y="119.1">DIODE</text>
<text x="210.2" y="117.5">10K</text>
<text x="33.6" y="122.4">OPTOISO1</text>
<text x="83.2" y="123.4">D?</text>
<text x="83.2" y="125.5">DIODE</text>
<text x="91" y="123.6">R?</text>
<text x="91" y="125.7">1K</text>
<text x="161.1" y="121.3">J1</text>
<text x="170.3" y="121.3">D?</text>
<text x="170.3" y="123.6">DIODE</text>
<text x="192.1" y="121.5">5.1K</text>
<text x="40.7" y="126.4">D?</text>
<text x="52.7" y="127.9">R?</text>
<text x="52.7" y="131.3">1K</text>
<text x="92.5" y="128.5">C?</text>
<text x="219.6" y="130.1">R?</text>
<text x="231.4" y="130.1">R?</text>
<text x="242.9" y="128.8">D?</text>
<text x="254.7" y="129.7">U?</text>
<text x="40.7" y="132.8">ZENER2</text>
<text x="69.2" y="132.8">C?</text>
<text x="69.2" y="134.9">CAP</text>
<text x="83.2" y="135.3">D?</text>
<text x="83.2" y="137.7">DIODE</text>
<text x="92.5" y="135.3">CAP</text>
<text x="158.2" y="136.1">D?</text>
<text x="165.4" y="135.3">ACT</text>
<text x="218" y="137.9">R?</text>
<text x="219.6" y="134">1K</text>
<text x="231.4" y="134">150R</text>
<text x="242.9" y="135.3">ZENER2</text>
<text x="170.9" y="140.3">R?</text>
<text x="170.9" y="142.6">3K</text>
<text x="218" y="140.3">4.7K</text>
<text x="231.4" y="140.1">C?</text>
<text x="231.4" y="142.4">CAP</text>
<text x="254.7" y="139.1">OPTOISO1</text>
<text x="53.4" y="147.1">R?</text>
<text x="53.4" y="149.2">150R</text>
<text x="69.8" y="147.1">R?</text>
<text x="69.8" y="149.2">1K</text>
<text x="153.8" y="146.1">L?</text>
<text x="24.5" y="153.9">D?</text>
<text x="36" y="154.4">C?</text>
<text x="170.3" y="151.8">D?</text>
<text x="170.3" y="154.1">DIODE</text>
<text x="24.5" y="156.1">DIODE</text>
<text x="36" y="161.4">CAP</text>
<text x="46.3" y="159.1">R?</text>
<text x="46.3" y="161.4">27K</text>
<text x="76.5" y="156.7">Q?</text>
<text x="76.5" y="158.8">PNP</text>
<text x="95.2" y="158.8">Q?</text>
<text x="95.2" y="161.2">NPN</text>
<text x="153.8" y="159.1">L?</text>
<text x="184.6" y="161.4">Q?</text>
<text x="192.1" y="159.1">R?</text>
<text x="192.1" y="161.4">10K</text>
<text x="22.8" y="163.5">R?</text>
<text x="22.8" y="165.6">39R</text>
<text x="79.2" y="165.9">R?</text>
<text x="79.2" y="168">1K</text>
<text x="88.6" y="165.9">R?</text>
<text x="88.6" y="168">30R</text>
<text x="184.6" y="164">NPN</text>
<text x="36.2" y="173.4">TL431</text>
<text x="38.6" y="170.6">D?</text>
<text x="46.3" y="170.8">R?</text>
<text x="46.3" y="173.2">5.1K</text>
<text x="69.2" y="172.5">R?</text>
<text x="69.2" y="176">5R6</text>
</g>
<g font-size="2.1" fill="#800000">
<text x="175.2" y="29.9">+15V</text>
<text x="25.1" y="31.1">P</text>
<text x="133.1" y="31.1">+15V</text>
<text x="149.6" y="31.1">P</text>
<text x="24.9" y="45.1">X</text>
<text x="107" y="46.3">+15v</text>
<text x="149.6" y="42.8">PR</text>
<text x="194.2" y="45.1">+12V</text>
<text x="231.6" y="44">+15V</text>
<text x="245.8" y="60.5">+15V</text>
<text x="36" y="72.2">VREF</text>
<text x="135.2" y="81.5">+15V</text>
<text x="165.8" y="88.6">+12V</text>
<text x="72" y="94.5">VREF</text>
<text x="111.7" y="90.9">+15V</text>
<text x="140.6" y="113.3">3</text>
<text x="140.6" y="115.6">2</text>
<text x="261.5" y="119.1">p</text>
<text x="45.4" y="123.9">VREF</text>
<text x="222.2" y="121.5">+15V</text>
<text x="140.6" y="129.7">1</text>
<text x="170.8" y="129.7">+15V</text>
<text x="212.3" y="132.1">S1</text>
<text x="151.5" y="141.5">+15v</text>
<text x="212.3" y="143.8">S2</text>
<text x="145.8" y="148.5">M2</text>
<text x="55.5" y="155.5">+15V</text>
<text x="145.8" y="160.3">M1</text>
<text x="165.8" y="163.8">+15v</text>
<text x="20" y="175.5">+15V</text>
</g>
</svg>
